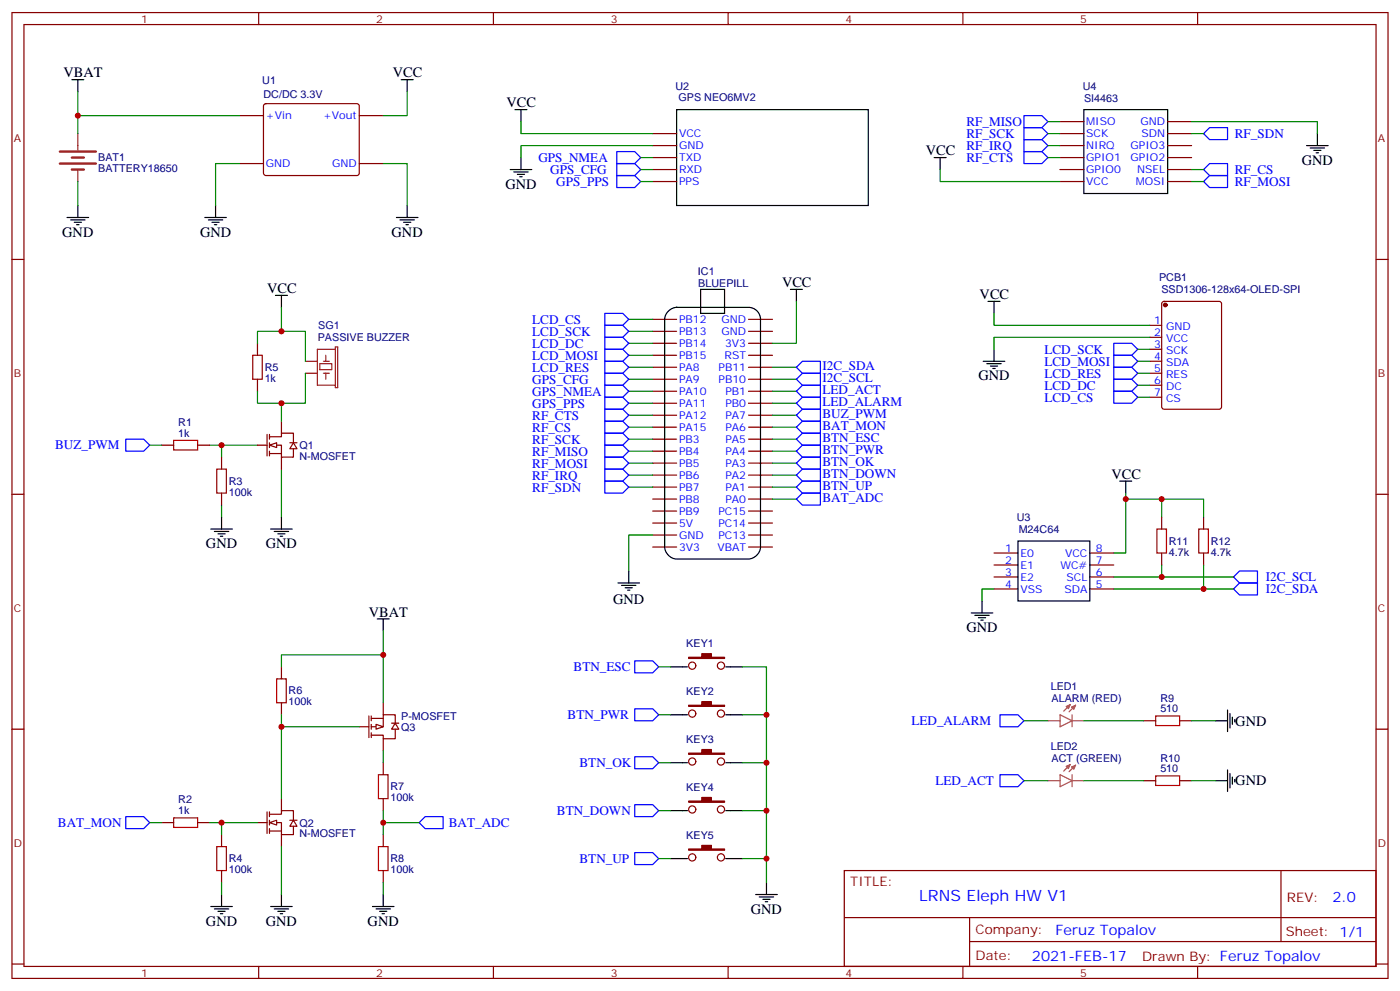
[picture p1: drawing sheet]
<svg xmlns="http://www.w3.org/2000/svg" width="412mm" height="292mm" viewBox="0 0 412 292" stroke-linecap="round" stroke-linejoin="round" font-family="sans-serif">
<g fill="none" stroke="#870000" stroke-width=".35">
<path d="M3.5 3.7h405.4v284.3h-405.4zM7.1 7.2h398.2v277.3h-398.2zM76.2 3.7v3.5M145.3 3.7v3.5M214.5 3.7v3.5M283.6 3.7v3.5M352.8 3.7v3.5M70.6 34h7M77.8 30.7l.5-.2h26.8l.5 .2 .2 .5v20.1l-.7 .4-27.1-.1-.4-.6v-19.8zM105.8 34h7.1M192.3 39.3h7M70.6 48.2h7"/>
<path d="M105.8 48.2h7.1M192.3 53.4h7M192.3 49.9h7M192.3 46.4h7M192.3 42.9h7M3.5 76.4h3.6M405.3 76.4h3.6M3.5 145.5h3.6M405.3 145.5h3.6M292.8 162.8h7.1M292.8 166.3h7.1M292.8 169.9h7.1"/>
<path d="M292.8 173.4h7.1M321 162.8h7.1M321 166.3h7.1M321 169.9h7.1M321 173.4h7.1M3.5 214.7h3.6M405.3 214.7h3.6M78.7 239v6.4M79.4 239.7h3.5v-1h3.5v2.8M79.4 239v1.4M82.9 235.1v3.6M112.9 224.5v3.6"/>
<path d="M112.9 235.1v3.6M75.8 242.2h2.9M79.4 242.2h3.5v3.5h3.5v-2.5M79.4 241.5v1.4M79.4 243.9v1.5M79.4 244.7h3.5M82.9 245.7v3.5M85.4 241.5h2.1M86.4 241.5l1.1 1.7h-2.1zM112.9 245.7v3.5M112.9 256.3v3.5M248.7 256.3h156.6v28.2h-156.6z"/>
<path d="M377.3 256.3v20.9M248.7 270.1h156.5M285.6 277.2h119.6M285.6 270.1v14.2M3.5 283.8h3.6M76.2 284.5v3.5M145.3 284.5v3.5M214.5 284.5v3.5M283.6 284.5v3.5M352.8 284.5v3.5M405.3 283.8h3.6"/>
</g>
<g fill="none" stroke="#000" stroke-width=".35">
<path d="M21.2 23.5h3.5M22.9 23.5v3.5M199.3 32.3h56.5v28.2h-56.5zM19.8 64h6.3M20.8 64.7h4.2M21.9 65.4h2.1M22.6 66.1h.7M22.9 60.5v3.5M60.3 64h6.4M61.4 64.7h4.2M62.4 65.4h2.2M63.1 66.1h.8"/>
<path d="M63.5 60.5v3.5M116.8 64h6.3M117.8 64.7h4.3M118.9 65.4h2.1M119.6 66.1h.7M119.9 60.5v3.5M299.9 159.3h21.1v17.6h-21.1zM111.1 182.2h3.6M112.9 182.2v3.5M109.7 266.9h6.4M110.8 267.6h4.2M111.8 268.3h2.1"/>
<path d="M112.5 269h.7M112.9 263.3v3.6"/>
</g>
<path d="M17.6 44.6h10.6M17.6 48.2h10.6M21.2 46.4h3.5M21.2 49.9h3.5" fill="none" stroke="#8c2424" stroke-width=".71"/>
<path d="M22.9 39.3v5M22.9 49.9v3.5" fill="none" stroke="#8c2424" stroke-width=".35"/>
<path d="M70.6 34h-47.7v5.3M22.9 53.4v7.1M70.6 48.2h-7.1v12.3M112.9 48.2h7v12.3M112.9 238.7v7M112.9 259.8v3.5" fill="none" stroke="#008700" stroke-width=".35"/>
<path d="M111.5 228.1h2.8v7h-2.8zM111.5 249.2h2.8v7.1h-2.8z" fill="none" stroke="#a10000" stroke-width=".35"/>
<path d="M79.4 242.2l2.1-.7v1.4z" fill="#fff" stroke="#870000" stroke-width=".35"/>
<path d="M105.8 214h2.9M108.7 210.8v6.3M109.4 210.8v1.4M109.4 213.3v1.4M109.4 215.7v1.4M109.4 211.5h3.5M112.9 206.9v3.5M112.9 217.5v3.5M115.4 212.9h2.1M116.4 212.9l1.1 1.8h-2.1zM116.4 212.9v-2.5h-3.5v3.6h-3.5M116.4 214.7v2.8h-3.5v-1.1h-3.5" fill="none" stroke="#870000" stroke-width=".35"/>
<path d="M110.8 213.3l2.1 .7-2.1 .7z" fill="#fff" stroke="#870000" stroke-width=".35"/>
<g fill="none" stroke="#008700" stroke-width=".35">
<path d="M22.9 27v7M61.7 131.1h3.6M75.8 131.1h-10.5v3.5M82.9 138.1v14.1M65.3 148.7v3.5M112.9 192.8h-30v3.5M112.9 185.7v21.2M218.7 196.3h7.1v63.5M82.9 210.4v3.6M105.8 214h-22.9v21.1M218.7 210.4h7.1M112.9 221v3.5"/>
<path d="M218.7 224.5h7.1M218.7 238.7h7.1M44.1 242.2h3.5M61.7 242.2h3.6M65.3 259.8v3.5M75.8 242.2h-10.5v3.5M82.9 249.2v14.1M112.9 242.2h10.6M218.7 252.8h7.1"/>
</g>
<path d="M51.2 129.6h7v2.9h-7zM63.9 138.1h2.8v7.1h-2.8zM81.5 199.8h2.8v7.1h-2.8zM51.2 240.8h7v2.8h-7zM63.9 249.2h2.8v7.1h-2.8z" fill="none" stroke="#a10000" stroke-width=".35"/>
<g fill="none" stroke="#870000" stroke-width=".35">
<path d="M312.2 35.8h7.1M312.2 39.3h7.1M344 35.8h7M344 39.3h7M312.2 42.9h7.1M312.2 46.4h7.1M312.2 49.9h7.1M312.2 53.4h7.1M344 42.9h7M344 46.4h7M344 49.9h7M344 53.4h7"/>
<path d="M192.3 97.5h7M192.3 94h7M220.5 97.5h7M220.5 94h7M338.7 99.3h3.5M338.7 95.8h3.5M342.4 88.9l.5-.2h16.2l.7 .5v30.6l-.4 .6-16.5 .1-.7-.5v-30.6zM192.3 118.7h7M192.3 115.2h7M192.3 111.7h7M192.3 108.1h7M192.3 104.6h7"/>
<path d="M192.3 101.1h7M220.5 118.7h7M220.5 115.2h7M220.5 111.7h7M220.5 108.1h7M220.5 104.6h7M220.5 101.1h7M338.7 102.8h3.5M338.7 106.4h3.5M338.7 109.9h3.5M338.7 113.4h3.5M338.7 116.9h3.5"/>
<path d="M47.6 131.1h3.6M58.2 131.1h3.5M65.3 134.6v3.5M75.8 131.1h2.9M78.7 127.9v6.3M79.4 131.1h3.5v3.5h3.5v-2.5M79.4 128.6h3.5v-1.1h3.5v2.9M79.4 127.9v1.4M79.4 130.4v1.4M79.4 132.8v1.4M79.4 133.5h3.5M82.9 124v3.5"/>
<path d="M82.9 134.6v3.5M85.4 130.4h2.1M86.4 130.4l1.1 1.7h-2.1zM192.3 139.9h7M192.3 136.3h7M192.3 132.8h7M192.3 129.3h7M192.3 125.8h7M192.3 122.2h7M220.5 139.9h7M220.5 136.3h7M220.5 132.8h7"/>
<path d="M220.5 129.3h7M220.5 125.8h7M220.5 122.2h7M65.3 145.2v3.5M192.3 157.5h7M192.3 154h7M192.3 150.5h7M192.3 146.9h7M192.3 143.4h7M220.5 157.5h7M220.5 154h7M220.5 150.5h7"/>
<path d="M220.5 146.9h7M220.5 143.4h7M192.3 161h7M220.5 161h7M82.9 196.3v3.5M82.9 206.9v3.5M47.6 242.2h3.6M58.2 242.2h3.5M65.3 245.7v3.5M65.3 256.3v3.5"/>
<circle cx="203.9" cy="196" r="1.06"/>
<circle cx="212.4" cy="196" r="1.06"/>
<circle cx="203.9" cy="210.1" r="1.06"/>
<circle cx="212.4" cy="210.1" r="1.06"/>
<circle cx="203.9" cy="238.3" r="1.06"/>
<circle cx="203.9" cy="224.2" r="1.06"/>
<circle cx="212.4" cy="238.3" r="1.06"/>
<circle cx="212.4" cy="224.2" r="1.06"/>
<circle cx="203.9" cy="252.4" r="1.06"/>
<circle cx="212.4" cy="252.4" r="1.06"/>
</g>
<g fill="none" stroke="#000" stroke-width=".35">
<path d="M319.3 32.3h24.7v24.7h-24.7zM197 91.5a3.6 3.6 0 0 1 2.3-1h21.2a3.5 3.5 0 0 1 3.5 3.5v67a3.8 3.8 0 0 1-3.5 3.6h-21.2a3.8 3.8 0 0 1-3.5-3.6v-67a3.5 3.5 0 0 1 1.2-2.5zM206.4 85.2h7v7.1h-7zM62.1 155.8h6.3M63.1 156.5h4.3M64.2 157.2h2.1M64.9 157.9h.7M65.3 152.2v3.6M79.7 155.8h6.4M80.8 156.5h4.2M81.8 157.2h2.2M82.5 157.9h.8"/>
<path d="M82.9 152.2v3.6M197.6 196.3h4.9M213.8 196.3h4.9M197.6 210.4h4.9M213.8 210.4h4.9M197.6 238.7h4.9M197.6 224.5h4.9M213.8 238.7h4.9M213.8 224.5h4.9M197.6 252.8h4.9M213.8 252.8h4.9M225.8 259.8v3.5"/>
<path d="M62.1 266.9h6.3M63.1 267.6h4.3M64.2 268.3h2.1M64.9 269h.7M65.3 263.3v3.6M79.7 266.9h6.4M80.8 267.6h4.2M81.8 268.3h2.2M82.5 269h.8M82.9 263.3v3.6M222.6 263.3h6.4M223.7 264.1h4.2"/>
<path d="M224.7 264.8h2.1M225.4 265.5h.7"/>
</g>
<path d="M37 240.4h5.3l1.8 1.8-1.8 1.7h-5.3zM123.5 242.2l1.7-1.8h5.3v3.5h-5.3z" fill="none" stroke="#00f" stroke-width=".35"/>
<g fill="#870000" stroke="#870000" stroke-width=".35">
<path d="M202.8 249.9h3.9v-1h2.8v1h3.9v.4h-10.6z"/>
<path d="M202.8 235.8h3.9v-1h2.8v1h3.9v.4h-10.6z"/>
<path d="M202.8 221.7h3.9v-1h2.8v1h3.9v.4h-10.6z"/>
<path d="M202.8 207.6h3.9v-1h2.8v1h3.9v.4h-10.6z"/>
<path d="M202.8 193.5h3.9v-1.1h2.8v1.1h3.9v.4h-10.6z"/>
<circle cx="343.3" cy="89.8" r=".53"/>
</g>
<path d="M79.4 131.1l2.1-.7v1.4z" fill="#fff" stroke="#870000" stroke-width=".35"/>
<g fill="none" stroke="#000" stroke-width=".35">
<path d="M118.2 23.5h3.5M119.9 23.5v3.5M151.7 32.3h3.5M153.5 32.3v3.5M388.1 39.3v3.6M150.3 49.9h6.3M151.3 50.6h4.3M152.4 51.3h2.1M153.1 52h.7M153.5 46.4v3.5M275.2 46.4h3.5M276.9 46.4v3.5"/>
<path d="M384.9 42.9h6.3M385.9 43.6h4.3M387 44.3h2.1M387.7 45h.7M81.1 87h3.6M82.9 87v3.5M232.8 85.2h3.6M234.6 85.2v3.5M291 88.7h3.6M292.8 88.7v3.6M289.6 106.4h6.4M290.7 107.1h4.2"/>
<path d="M291.7 107.8h2.2M292.5 108.5h.7M292.8 102.8v3.6M329.8 141.6h3.6M331.6 141.6v3.6M182 171.6h6.4M183.1 172.3h4.2M184.1 173h2.2M184.9 173.7h.7M185.2 168.1v3.5M289.3 176.9v3.5M286.1 180.4h6.4"/>
<path d="M287.2 181.2h4.2M288.2 181.9h2.1M288.9 182.6h.7M358.1 212.2h3.5M361.6 209v6.4M362.3 210.1v4.2M363 211.1v2.2M363.7 211.8v.7M358.1 229.8h3.5M361.6 226.7v6.3M362.3 227.7v4.3M363 228.8v2.1"/>
<path d="M363.7 229.5v.7"/>
</g>
<g fill="none" stroke="#008700" stroke-width=".35">
<path d="M119.9 27v7h-7M153.5 35.8v3.5h38.8M308.7 39.3h3.5M308.7 35.8h3.5M351 35.8h37.1v3.5M351 39.3h3.5M188.7 53.4h3.6M188.7 49.9h3.6M188.7 46.4h3.6M192.3 42.9h-38.8v3.5M276.9 49.9v3.5h35.3M308.7 46.4h3.5"/>
<path d="M308.7 42.9h3.5M351 53.4h3.5M351 49.9h3.5M82.9 90.5v7M185.2 97.5h7.1M185.2 94h7.1M234.6 88.7v12.4h-7.1M292.8 92.3v3.5h45.9M338.7 99.3h-45.9v3.5M75.8 115.2v3.5h7.1v5.3M75.8 101.1v-3.6h14.2v8.9M90 109.9v8.8h-7.1"/>
<path d="M185.2 118.7h7.1M185.2 115.2h7.1M185.2 111.7h7.1M185.2 108.1h7.1M185.2 104.6h7.1M185.2 101.1h7.1M227.5 118.7h7.1M227.5 115.2h7.1M227.5 111.7h7.1M227.5 108.1h7.1M335.1 102.8h3.6M335.1 106.4h3.6"/>
<path d="M335.1 109.9h3.6M335.1 113.4h3.6M335.1 116.9h3.6M44.1 131.1h3.5M185.2 139.9h7.1M185.2 136.3h7.1M185.2 132.8h7.1M185.2 129.3h7.1M185.2 125.8h7.1M185.2 122.2h7.1M227.5 139.9h7.1M227.5 136.3h7.1"/>
<path d="M227.5 132.8h7.1M227.5 129.3h7.1M227.5 125.8h7.1M227.5 122.2h7.1M185.2 143.4h7.1M192.3 157.5h-7.1v10.6M227.5 143.4h7.1M227.5 146.9h7.1M331.6 145.2v17.6h-3.5M331.6 146.9h22.9v5.3M342.2 146.9v5.3M292.8 173.4h-3.5v3.5"/>
<path d="M328.1 173.4h35.3M328.1 169.9h35.3M342.2 166.3v3.6M354.5 166.3v7.1M194 196.3h3.6M194 210.4h3.6M301.6 212.2h7.1M319.3 212.2h17.6M351 212.2h7.1M194 238.7h3.6M194 224.5h3.6M301.6 229.8h7.1"/>
<path d="M319.3 229.8h17.6M351 229.8h7.1M194 252.8h3.6"/>
</g>
<path d="M90 106.4h3.5M90 109.9h3.5M94.2 107.1h3.5v1.7h-3.5zM95.2 106.4h1.8M95.2 109.9h1.8M96 104.6v1.8M96 109.9v1.8M98.8 102.8h-5.3v10.6h5.3M98.8 102.1h.7v12h-.7z" fill="none" stroke="#8c2424" stroke-width=".35"/>
<path d="M74.4 104.6h2.9v7.1h-2.9zM340.8 155.8h2.8v7h-2.8zM353.1 155.8h2.9v7h-2.9zM340.4 210.8h7.1v2.8h-7.1zM340.4 228.4h7.1v2.8h-7.1z" fill="none" stroke="#a10000" stroke-width=".35"/>
<path d="M75.8 101.1v3.5M75.8 111.7v3.5M342.2 152.2v3.6M354.5 152.2v3.6M342.2 162.8v3.5M354.5 162.8v3.5M336.9 212.2h3.5M347.5 212.2h3.5M336.9 229.8h3.5M347.5 229.8h3.5" fill="none" stroke="#870000" stroke-width=".35"/>
<g fill="none" stroke="#00f" stroke-width=".35">
<path d="M301.6 37.6h5.3l1.8 1.7-1.8 1.8h-5.3zM301.6 34h5.3l1.8 1.8-1.8 1.8h-5.3zM354.5 39.3l1.8-1.7h5.3v3.5h-5.3zM181.7 51.7h5.3l1.7 1.7-1.7 1.8h-5.3zM181.7 48.2h5.3l1.7 1.7-1.7 1.8h-5.3zM181.7 44.6h5.3l1.7 1.8-1.7 1.8h-5.3zM301.6 41.1h5.3l1.8 1.8-1.8 1.7h-5.3zM301.6 44.6h5.3l1.8 1.8-1.8 1.8h-5.3zM354.5 53.4l1.8-1.7h5.3v3.5h-5.3zM354.5 49.9l1.8-1.7h5.3v3.5h-5.3zM178.2 99.3h5.2l1.8 1.8-1.8 1.7h-5.2zM178.2 95.8h5.2l1.8 1.7-1.8 1.8h-5.2z"/>
<path d="M178.2 92.3h5.2l1.8 1.7-1.8 1.8h-5.2zM178.2 116.9h5.2l1.8 1.8-1.8 1.8h-5.2zM178.2 113.4h5.2l1.8 1.8-1.8 1.7h-5.2zM178.2 109.9h5.2l1.8 1.8-1.8 1.7h-5.2zM178.2 106.4h5.2l1.8 1.7-1.8 1.8h-5.2zM178.2 102.8h5.2l1.8 1.8-1.8 1.8h-5.2zM234.6 118.7l1.8-1.8h5.3v3.6h-5.3zM234.6 115.2l1.8-1.8h5.3v3.5h-5.3zM234.6 111.7l1.8-1.8h5.3v3.5h-5.3zM234.6 108.1l1.8-1.7h5.3v3.5h-5.3zM328.1 115.2h5.3l1.7 1.7-1.7 1.8h-5.3zM328.1 111.7h5.3l1.7 1.7-1.7 1.8h-5.3z"/>
<path d="M328.1 108.1h5.3l1.7 1.8-1.7 1.8h-5.3zM328.1 104.6h5.3l1.7 1.8-1.7 1.7h-5.3zM328.1 101.1h5.3l1.7 1.7-1.7 1.8h-5.3zM37 129.3h5.3l1.8 1.8-1.8 1.7h-5.3zM178.2 138.1h5.2l1.8 1.8-1.8 1.7h-5.2zM178.2 134.6h5.2l1.8 1.7-1.8 1.8h-5.2zM178.2 131.1h5.2l1.8 1.7-1.8 1.8h-5.2zM178.2 127.5h5.2l1.8 1.8-1.8 1.8h-5.2zM178.2 124h5.2l1.8 1.8-1.8 1.7h-5.2zM178.2 120.5h5.2l1.8 1.7-1.8 1.8h-5.2zM234.6 139.9l1.8-1.8h5.3v3.5h-5.3zM234.6 136.3l1.8-1.7h5.3v3.5h-5.3z"/>
<path d="M234.6 132.8l1.8-1.7h5.3v3.5h-5.3zM234.6 129.3l1.8-1.8h5.3v3.6h-5.3zM234.6 125.8l1.8-1.8h5.3v3.5h-5.3zM236.4 120.5h5.3v3.5h-5.3l-1.8-1.8zM178.2 141.6h5.2l1.8 1.8-1.8 1.8h-5.2zM234.6 146.9l1.8-1.7h5.3v3.5h-5.3zM234.6 143.4l1.8-1.8h5.3v3.6h-5.3zM363.4 173.4l1.7-1.8h5.3v3.6h-5.3zM363.4 169.9l1.7-1.8h5.3v3.5h-5.3zM187 194.6h5.3l1.7 1.7-1.7 1.8h-5.3zM187 208.7h5.3l1.7 1.7-1.7 1.8h-5.3zM294.6 210.4h5.3l1.7 1.8-1.7 1.8h-5.3z"/>
<path d="M187 236.9h5.3l1.7 1.8-1.7 1.7h-5.3zM187 222.8h5.3l1.7 1.7-1.7 1.8h-5.3zM294.6 228.1h5.3l1.7 1.7-1.7 1.8h-5.3zM187 251h5.3l1.7 1.8-1.7 1.7h-5.3z"/>
</g>
<path d="M308.7 212.2h3.5M312.3 210.4l3.5 1.8-3.5 1.8zM315.3 207.4l-2 2M315.8 212.2h3.5M315.8 210.4v3.6M316.9 207.6l-2 2M308.7 229.8h3.5M312.3 228.1l3.5 1.7-3.5 1.8zM315.3 225.1l-2 1.9M315.8 229.8h3.5M315.8 228.1v3.5M316.9 225.2l-2 2" fill="none" stroke="#a64a4a" stroke-width=".35"/>
<g fill="#a64a4a" stroke="#a64a4a" stroke-width=".29">
<path d="M314 208l1.3-.6-.6 1.3z"/>
<path d="M315.6 208.1l1.3-.5-.6 1.2z"/>
<path d="M314 225.6l1.3-.5-.6 1.2z"/>
<path d="M315.6 225.8l1.3-.6-.6 1.3z"/>
</g>
<g fill="#c00">
<circle cx="112.9" cy="192.8" r=".88"/>
<circle cx="82.9" cy="214" r=".88"/>
<circle cx="65.3" cy="242.2" r=".88"/>
<circle cx="22.9" cy="34" r=".88"/>
<circle cx="112.9" cy="242.2" r=".88"/>
<circle cx="225.8" cy="210.4" r=".88"/>
<circle cx="225.8" cy="224.5" r=".88"/>
<circle cx="225.8" cy="238.7" r=".88"/>
<circle cx="225.8" cy="252.8" r=".88"/>
<circle cx="65.3" cy="131.1" r=".88"/>
<circle cx="82.9" cy="118.7" r=".88"/>
<circle cx="82.9" cy="97.5" r=".88"/>
<circle cx="342.2" cy="169.9" r=".88"/>
<circle cx="354.5" cy="173.4" r=".88"/>
<circle cx="331.6" cy="146.9" r=".88"/>
<circle cx="342.2" cy="146.9" r=".88"/>
</g>
<text font-size="4.6" fill="#00f" x="270.8" y="265.3">LRNS Eleph HW V1</text>
<g font-size="4.2">
<text x="18.7" y="22.8">VBAT</text>
<text x="115.7" y="22.8">VCC</text>
<text x="149.2" y="31.6">VCC</text>
<text x="272.7" y="45.7">VCC</text>
<text x="383.5" y="48.5">GND</text>
<text x="148.9" y="55.6">GND</text>
<text x="18.3" y="69.7">GND</text>
<text x="58.9" y="69.7">GND</text>
<text x="115.4" y="69.7">GND</text>
<text x="78.7" y="86.3">VCC</text>
<text x="230.4" y="84.5">VCC</text>
<text x="288.6" y="88">VCC</text>
<text x="288.2" y="112">GND</text>
<text x="327.4" y="140.9">VCC</text>
<text x="60.7" y="161.4">GND</text>
<text x="78.3" y="161.4">GND</text>
<text x="180.6" y="177.7">GND</text>
<text x="108.7" y="181.5">VBAT</text>
<text x="284.7" y="186.1">GND</text>
<text x="363.9" y="213.6">GND</text>
<text x="363.9" y="231.2">GND</text>
<text x="221.2" y="269">GND</text>
<text x="60.7" y="272.5">GND</text>
<text x="78.3" y="272.5">GND</text>
<text x="108.3" y="272.5">GND</text>
</g>
<g font-size="4.2" fill="#00f">
<text x="392.5" y="265.6">2.0</text>
<text x="310.9" y="275.1">Feruz Topalov</text>
<text x="304" y="282.9">2021-FEB-17</text>
</g>
<g font-size="3.9" fill="#00f">
<text x="284.7" y="40.6">RF_SCK</text>
<text x="284.7" y="37.1">RF_MISO</text>
<text x="363.7" y="40.6">RF_SDN</text>
<text x="158.6" y="47.6">GPS_NMEA</text>
<text x="284.7" y="44.2">RF_IRQ</text>
<text x="284.7" y="47.7">RF_CTS</text>
<text x="162.1" y="51.2">GPS_CFG</text>
<text x="363.7" y="51.2">RF_CS</text>
<text x="163.9" y="54.7">GPS_PPS</text>
<text x="363.7" y="54.8">RF_MOSI</text>
<text x="156.8" y="95.3">LCD_CS</text>
<text x="156.8" y="98.9">LCD_SCK</text>
<text x="156.8" y="105.9">LCD_MOSI</text>
<text x="156.8" y="102.4">LCD_DC</text>
<text x="307.7" y="107.7">LCD_MOSI</text>
<text x="307.7" y="104.1">LCD_SCK</text>
<text x="156.8" y="113">GPS_CFG</text>
<text x="156.8" y="109.4">LCD_RES</text>
<text x="242.3" y="112.4">I2C_SCL</text>
<text x="242.3" y="108.9">I2C_SDA</text>
<text x="307.7" y="111.2">LCD_RES</text>
<text x="156.8" y="116.5">GPS_NMEA</text>
<text x="242.3" y="119.5">LED_ALARM</text>
<text x="242.3" y="115.9">LED_ACT</text>
<text x="307.7" y="118.3">LCD_CS</text>
<text x="307.7" y="114.7">LCD_DC</text>
<text x="156.8" y="123.5">RF_CTS</text>
<text x="156.8" y="120">GPS_PPS</text>
<text x="242.3" y="123">BUZ_PWM</text>
<text x="156.8" y="130.6">RF_SCK</text>
<text x="156.8" y="127.1">RF_CS</text>
<text x="242.3" y="130">BTN_ESC</text>
<text x="242.3" y="126.5">BAT_MON</text>
<text x="16.3" y="132.3">BUZ_PWM</text>
<text x="156.8" y="137.7">RF_MOSI</text>
<text x="156.8" y="134.1">RF_MISO</text>
<text x="242.3" y="137.1">BTN_OK</text>
<text x="242.3" y="133.6">BTN_PWR</text>
<text x="156.8" y="141.2">RF_IRQ</text>
<text x="242.3" y="140.6">BTN_DOWN</text>
<text x="156.8" y="144.7">RF_SDN</text>
<text x="242.3" y="147.7">BAT_ADC</text>
<text x="242.3" y="144.2">BTN_UP</text>
<text x="372.8" y="171.1">I2C_SCL</text>
<text x="372.8" y="174.6">I2C_SDA</text>
<text x="169" y="197.6">BTN_ESC</text>
<text x="167.2" y="211.7">BTN_PWR</text>
<text x="268.5" y="213.4">LED_ALARM</text>
<text x="170.7" y="225.8">BTN_OK</text>
<text x="275.5" y="231.1">LED_ACT</text>
<text x="164.1" y="240">BTN_DOWN</text>
<text x="17" y="243.4">BAT_MON</text>
<text x="132.2" y="243.4">BAT_ADC</text>
<text x="170.7" y="254">BTN_UP</text>
</g>
<g font-size="3.9" fill="#800">
<text x="250.5" y="260.9">TITLE:</text>
<text x="379.1" y="265.6">REV:</text>
<text x="287.4" y="275.1">Company:</text>
<text x="378.7" y="275.7">Sheet: 1/1</text>
<text x="287.4" y="282.8">Date:</text>
<text x="336.4" y="282.8">Drawn By: Feruz Topalov</text>
</g>
<g font-size="3.2" fill="#800">
<text x="41.6" y="6.7">1</text>
<text x="110.8" y="6.7">2</text>
<text x="179.9" y="6.7">3</text>
<text x="249.1" y="6.7">4</text>
<text x="318.2" y="6.7">5</text>
<text x="4.1" y="41.8">A</text>
<text x="405.9" y="41.8">A</text>
<text x="4.1" y="110.9">B</text>
<text x="405.9" y="110.9">B</text>
<text x="4.1" y="180.1">C</text>
<text x="405.9" y="180.1">C</text>
<text x="4.1" y="249.2">D</text>
<text x="405.9" y="249.2">D</text>
<text x="41.6" y="287.5">1</text>
<text x="110.8" y="287.5">2</text>
<text x="179.9" y="287.5">3</text>
<text x="249.1" y="287.5">4</text>
<text x="318.2" y="287.5">5</text>
</g>
<g font-size="3.2" fill="#000080">
<text x="77.3" y="24.6">U1</text>
<text x="77.6" y="28.8">DC/DC 3.3V</text>
<text x="199" y="26.4">U2</text>
<text x="199.9" y="29.9">GPS NEO6MV2</text>
<text x="318.9" y="26.4">U4</text>
<text x="319.3" y="29.9">SI4463</text>
<text x="28.9" y="47.4">BAT1</text>
<text x="28.9" y="50.6">BATTERY18650</text>
<text x="205.6" y="81.1">IC1</text>
<text x="341.4" y="82.8">PCB1</text>
<text x="205.7" y="84.6">BLUEPILL</text>
<text x="342.1" y="86.3">SSD1306-128x64-OLED-SPI</text>
<text x="93.6" y="100.4">PASSIVE BUZZER</text>
<text x="93.7" y="96.9">SG1</text>
<text x="78" y="112.4">1k</text>
<text x="78" y="109.3">R5</text>
<text x="52.5" y="125.4">R1</text>
<text x="52.5" y="128.6">1k</text>
<text x="88.2" y="135.4">N-MOSFET</text>
<text x="88.2" y="132.2">Q1</text>
<text x="67.4" y="142.7">R3</text>
<text x="67.4" y="145.9">100k</text>
<text x="299.5" y="153.4">U3</text>
<text x="300.1" y="156.9">M24C64</text>
<text x="344.3" y="160.4">R11</text>
<text x="356.7" y="160.4">R12</text>
<text x="344.3" y="163.6">4.7k</text>
<text x="356.7" y="163.6">4.7k</text>
<text x="202.2" y="190.4">KEY1</text>
<text x="309.5" y="203.1">LED1</text>
<text x="85" y="207.6">100k</text>
<text x="85" y="204.4">R6</text>
<text x="202.2" y="204.5">KEY2</text>
<text x="309.8" y="206.6">ALARM (RED)</text>
<text x="341.8" y="209.7">510</text>
<text x="341.8" y="206.6">R9</text>
<text x="118.2" y="212.1">P-MOSFET</text>
<text x="118.2" y="215.3">Q3</text>
<text x="202.2" y="218.6">KEY3</text>
<text x="309.5" y="220.7">LED2</text>
<text x="309.8" y="224.2">ACT (GREEN)</text>
<text x="341.8" y="227.4">510</text>
<text x="341.8" y="224.2">R10</text>
<text x="115" y="232.7">R7</text>
<text x="202.2" y="232.7">KEY4</text>
<text x="52.5" y="239.7">1k</text>
<text x="52.5" y="236.5">R2</text>
<text x="115" y="235.8">100k</text>
<text x="88.2" y="243.3">Q2</text>
<text x="88.2" y="246.5">N-MOSFET</text>
<text x="202.2" y="246.9">KEY5</text>
<text x="67.4" y="257">100k</text>
<text x="67.4" y="253.8">R4</text>
<text x="115" y="257">100k</text>
<text x="115" y="253.8">R8</text>
</g>
<g font-size="3.2" fill="#00f">
<text x="78.3" y="35.1">+Vin</text>
<text x="95.2" y="35.1">+Vout</text>
<text x="200" y="40.4">VCC</text>
<text x="320" y="36.9">MISO</text>
<text x="320" y="40.4">SCK</text>
<text x="336" y="36.9">GND</text>
<text x="336.3" y="40.4">SDN</text>
<text x="200" y="47.4">TXD</text>
<text x="200" y="43.9">GND</text>
<text x="320" y="43.9">NIRQ</text>
<text x="320" y="47.4">GPIO1</text>
<text x="333" y="43.9">GPIO3</text>
<text x="333" y="47.4">GPIO2</text>
<text x="78.3" y="49.2">GND</text>
<text x="97.8" y="49.2">GND</text>
<text x="200" y="51">RXD</text>
<text x="320" y="51">GPIO0</text>
<text x="334.9" y="51">NSEL</text>
<text x="200" y="54.5">PPS</text>
<text x="320" y="54.5">VCC</text>
<text x="334.6" y="54.5">MOSI</text>
<text x="200" y="95.1">PB12</text>
<text x="212.5" y="95.1">GND</text>
<text x="340" y="95.4">1</text>
<text x="200" y="98.6">PB13</text>
<text x="212.5" y="98.6">GND</text>
<text x="340" y="99">2</text>
<text x="343.5" y="100.7">VCC</text>
<text x="343.5" y="97.2">GND</text>
<text x="200" y="105.7">PB15</text>
<text x="200" y="102.1">PB14</text>
<text x="213.4" y="105.7">RST</text>
<text x="213.6" y="102.1">3V3</text>
<text x="340" y="102.5">3</text>
<text x="340" y="106">4</text>
<text x="343.5" y="104.2">SCK</text>
<text x="343.5" y="107.8">SDA</text>
<text x="200" y="112.7">PA9</text>
<text x="200" y="109.2">PA8</text>
<text x="211.7" y="112.7">PB10</text>
<text x="211.7" y="109.2">PB11</text>
<text x="340" y="109.5">5</text>
<text x="340" y="113.1">6</text>
<text x="343.5" y="111.3">RES</text>
<text x="200" y="119.8">PA11</text>
<text x="200" y="116.2">PA10</text>
<text x="213.7" y="119.8">PB0</text>
<text x="213.7" y="116.2">PB1</text>
<text x="340" y="116.6">7</text>
<text x="343.5" y="114.8">DC</text>
<text x="343.5" y="118.4">CS</text>
<text x="200" y="123.3">PA12</text>
<text x="213.7" y="123.3">PA7</text>
<text x="200" y="130.4">PB3</text>
<text x="200" y="126.8">PA15</text>
<text x="213.7" y="130.4">PA5</text>
<text x="213.7" y="126.8">PA6</text>
<text x="200" y="137.4">PB5</text>
<text x="200" y="133.9">PB4</text>
<text x="213.7" y="137.4">PA3</text>
<text x="213.7" y="133.9">PA4</text>
<text x="200" y="140.9">PB6</text>
<text x="213.7" y="140.9">PA2</text>
<text x="200" y="148">PB8</text>
<text x="200" y="144.5">PB7</text>
<text x="213.7" y="148">PA0</text>
<text x="213.7" y="144.5">PA1</text>
<text x="200" y="155">5V</text>
<text x="200" y="151.5">PB9</text>
<text x="211.6" y="155">PC14</text>
<text x="211.6" y="151.5">PC15</text>
<text x="200" y="158.6">GND</text>
<text x="211.6" y="158.6">PC13</text>
<text x="200" y="162.1">3V3</text>
<text x="211.3" y="162.1">VBAT</text>
<text x="296.1" y="162.5">1</text>
<text x="296.1" y="166">2</text>
<text x="300.6" y="163.9">E0</text>
<text x="300.6" y="167.4">E1</text>
<text x="312.4" y="167.4">WC#</text>
<text x="313.7" y="163.9">VCC</text>
<text x="322.8" y="166">7</text>
<text x="322.8" y="162.5">8</text>
<text x="296.1" y="169.5">3</text>
<text x="296.1" y="173">4</text>
<text x="300.6" y="170.9">E2</text>
<text x="314.2" y="170.9">SCL</text>
<text x="322.8" y="173">5</text>
<text x="322.8" y="169.5">6</text>
<text x="300.6" y="174.4">VSS</text>
<text x="313.5" y="174.4">SDA</text>
</g>
</svg>
